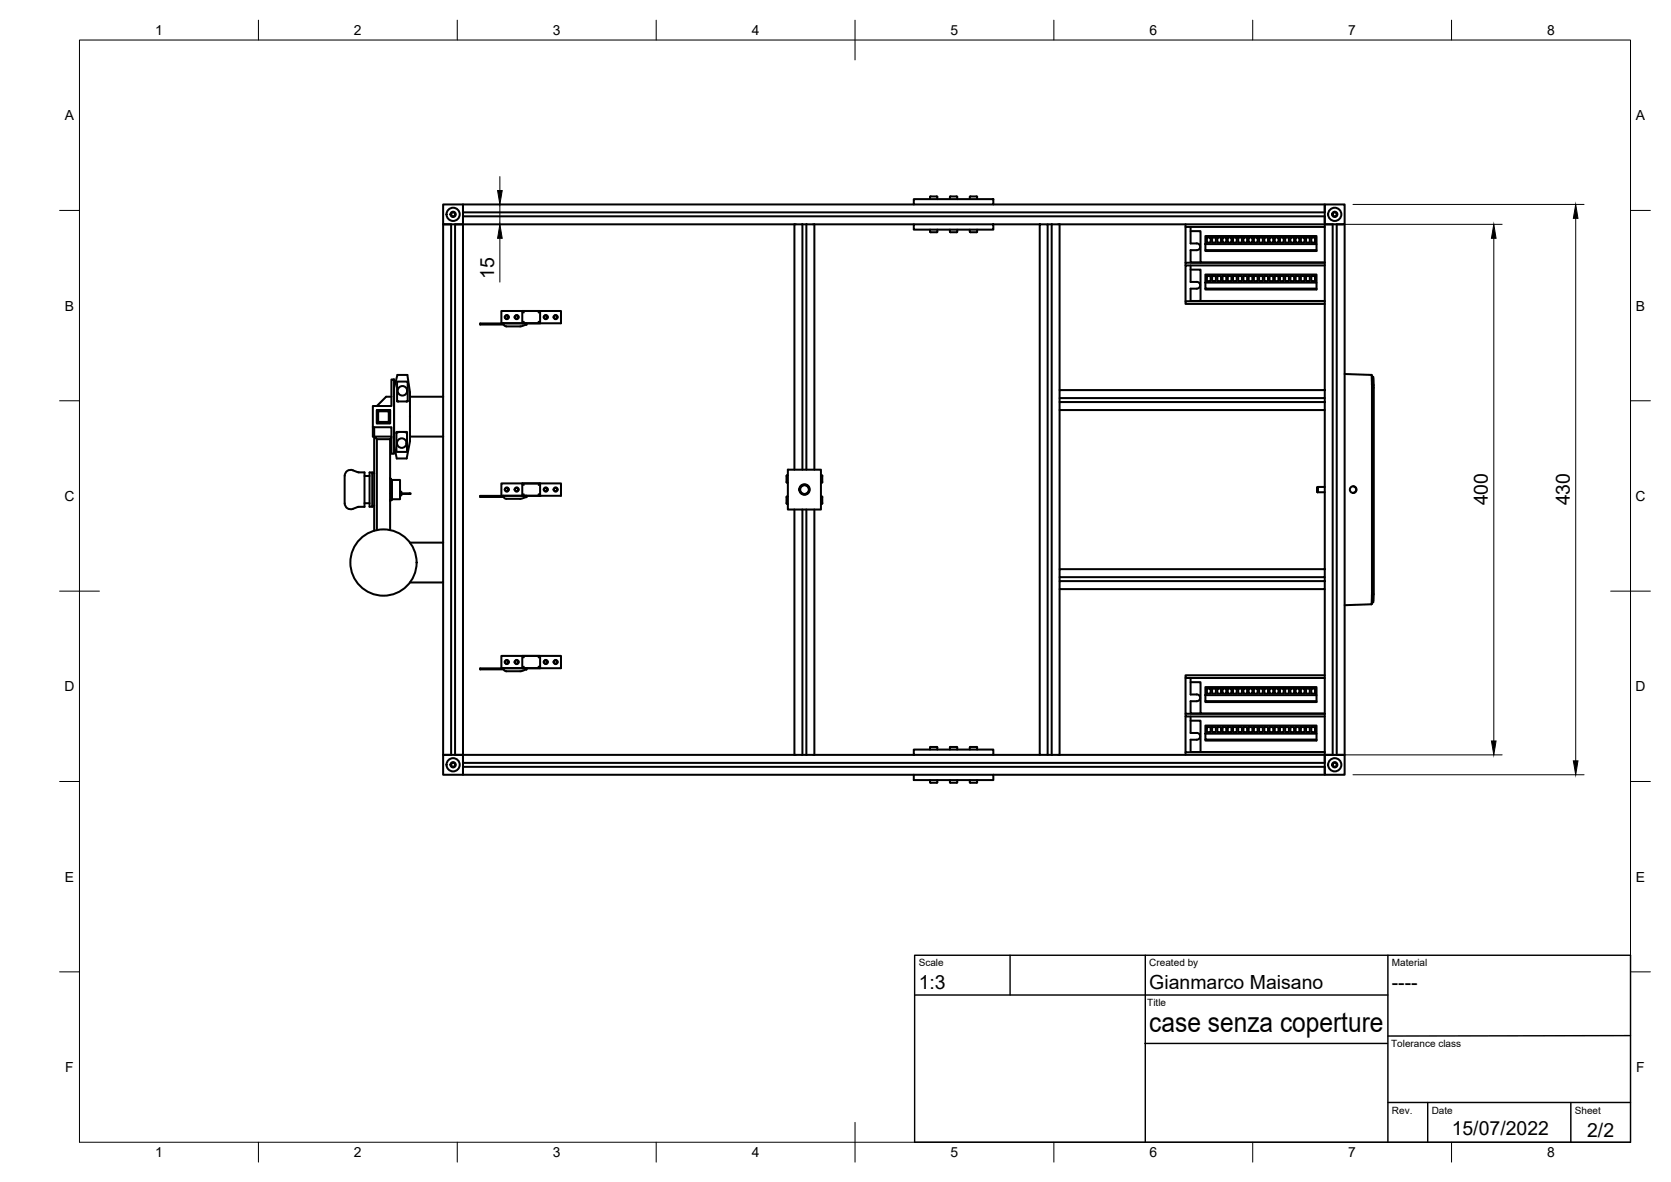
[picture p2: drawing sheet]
<svg xmlns="http://www.w3.org/2000/svg" width="420mm" height="297mm" viewBox="0 0 420 297" stroke-linecap="round" stroke-linejoin="round" font-family="sans-serif">
<!-- layer: Visibile -->
<g fill="none" stroke="#000" stroke-width=".51">
<path d="M111.4 51.4h5v5h-5zM111.4 56.4v80M111.8 56.4h1.5M113.4 56.4v133.3M114.4 56.4v133.3M114.5 56.4h1.6M116.4 56.4h83.3M116.4 51.7v1.6M116.4 54.4v1.6M116.4 56.4v133.3M116.4 51.4h113.4M116.4 53.4h216.7"/>
<path d="M116.4 54.4h216.7M199.7 56.4h2.1M199.7 56.4v61.6M201.8 56.4h1M201.8 56.4v61.6M202.8 56.4h2M202.8 56.4v61.6M204.8 56.4v61.6M204.8 56.4h25M229.8 56.4h20v1.3h-20zM229.8 50h20v1.4h-20zM233.8 57.7l.2 .7 1.7-.1v-.6"/>
<path d="M233.8 50l.2-.6h1.7v.6M238.8 57.7l.2 .7 1.6-.1 .1-.6M238.8 50l.2-.6h1.6l.1 .6M243.8 57.7l.2 .7M244 58.4h1.6M244 49.4h1.6M244 49.3l-.2 .7M245.6 49.3l.1 .2M245.7 49.5v.5M245.7 57.7v.5M245.7 58.2l-.1 .2M249.8 56.4h11.6"/>
<path d="M249.8 51.4h83.3M261.4 56.4h2v133.3h-2zM263.4 56.4h1M266.4 56.4h-2v133.3M266.4 56.4h66.7M266.4 56.4v41.6M298.1 56.4v.6M299.4 57v4.2h1.5a.85 .85 0 0 1 .9 .8 .85 .85 0 0 1-.9 .9h-1.5v3.1h2.5M299.4 58.1h2.5v7.9h31.2M299.4 57h-1.3v9M299.4 57h33.7M303.1 59.3h27.9v2h-27.9z"/>
<path d="M303.5 59.7h.9v1.3h-.9zM304.8 59.7h.9v1.3h-.9zM306.1 59.7h.9v1.3h-.9zM307.4 59.7h.9v1.3h-.9zM308.7 59.7h.9v1.3h-.9zM310 59.7h1v1.3h-1zM311.3 59.7h1v1.3h-1zM312.7 59.7h.9v1.3h-.9zM314 59.7h.9v1.3h-.9zM315.3 59.7h.9v1.3h-.9zM316.6 59.7h.9v1.3h-.9zM317.9 59.7h.9v1.3h-.9z"/>
<path d="M319.2 59.7h.9v1.3h-.9zM320.5 59.7h1v1.3h-1zM321.8 59.7h1v1.3h-1zM323.2 59.7h.9v1.3h-.9zM324.5 59.7h.9v1.3h-.9zM325.8 59.7h.9v1.3h-.9zM327.1 59.7h.9v1.3h-.9zM328.4 59.7h.9v1.3h-.9zM329.7 59.7h.9v1.3h-.9zM333.1 51.4h5v5h-5zM333.1 51.7v1.6M333.1 54.4v1.6"/>
<path d="M333.1 56.4v41.6M333.4 56.4h1.6M335.1 56.4v133.3M336.1 56.4v133.3M336.2 56.4h1.6M338.1 56.4v133.3M126.1 78.2h15v3h-15zM131.3 78.2l.4 .3M135.8 78.2l-.4 .3M299.4 66.7v4.2h1.5a.85 .85 0 0 1 .9 .8 .85 .85 0 0 1-.9 .8h-1.5v3.1h2.5M299.4 67.8h2.5v7.8h31.2M303.1 61.3v1.6h27.9v.2h-27.9v-.2"/>
<path d="M303.1 69h27.9v2h-27.9zM303.1 71v1.5h27.9v.3h-27.9v-.3M303.5 69.4h.9v1.2h-.9zM304.8 69.4h.9v1.2h-.9zM306.1 69.4h.9v1.2h-.9zM307.4 69.4h.9v1.2h-.9zM308.7 69.4h.9v1.2h-.9zM310 69.4h1v1.2h-1zM311.3 69.4h1v1.2h-1zM312.7 69.4h.9v1.2h-.9zM314 69.4h.9v1.2h-.9zM315.3 69.4h.9v1.2h-.9z"/>
<path d="M316.6 69.4h.9v1.2h-.9zM317.9 69.4h.9v1.2h-.9zM319.2 69.4h.9v1.2h-.9zM320.5 69.4h1v1.2h-1zM321.8 69.4h1v1.2h-1zM323.2 69.4h.9v1.2h-.9zM324.5 69.4h.9v1.2h-.9zM325.8 69.4h.9v1.2h-.9zM327.1 69.4h.9v1.2h-.9zM328.4 69.4h.9v1.2h-.9zM329.7 69.4h.9v1.2h-.9zM331 61.3v1.6"/>
<path d="M331 71v1.5M333.1 75.7h-35v.7h35M333.1 66.7h-35v9M333.1 66h-35v.7M98.4 95.4h.7v18.6h-.7v-6.6h-4.7v-5.4h4.7zM98.4 99.7h-1.3l-2.3 2.3M99.9 94.2h2.5l.7 4.4v12.3l-.8 4.3h-2.5l-.7-3.3v-14.4zM103.1 99.7h8.3M126.6 81.3h-5.9v.3h5.9M126.6 81.2a.77 .77 0 0 0 .7 .8M131.7 80.9l-.4 .3M132.4 81.2v.4l-1.4 .4h-3.7"/>
<path d="M135.4 80.9l.4 .3v-3h-4.5v3h4.5M266.4 98h66.7v2h-66.7zM338.1 94l6.7 .2 .2 2.3M344.8 94.2l.2 .2M345 96.5l-.1 55.3-6.8 .3M345 94.4l.1 2.2v52.9l-.1 2.1-.2 .3M345 94.7l.3 .1 .1 2v52.5l-.1 2h-.3M90 118.7a2.39 2.39 0 0 0-2.7-.4 3.5 3.5 0 0 0-.6 3.2v4a1.83 1.83 0 0 0 2 2.4M90 118.6l1.7 .1v8.7a4.4 4.4 0 0 0-3 .5M91.7 119.6h1.2M92.9 118.7h.7v8.6h-.7zM93.6 119l.2-.2 .3 .2"/>
<path d="M93.7 107.4v2.3h.4M94.1 107.4v26M94.8 103h3.3v3.4h-3.3zM94.8 110.4v22.8M95.1 103.4h2.6v2.6h-2.6zM98.1 110.4v22.8M98.4 109.7h-4.3l.7 .7h3.3l.3-.4M99.7 108.8v4.2a.46 .46 0 0 0 .1 .6 .46 .46 0 0 0 .6 0h1.3a.48 .48 0 0 0 .6-.1 .48 .48 0 0 0 0-.6v-4.1M99.9 100.7l.2 .2M100.4 108.5l-.7 .3M101.6 108.5h-1.9v.3M101.6 108.5h.7v.3"/>
<path d="M101.6 108.5l.8 .3M102.5 100.8v.1h-2.4M102.5 100.8v-4.3a.47 .47 0 0 0 0-.6 .47 .47 0 0 0-.7 0h-1.3a.49 .49 0 0 0-.6 .1 .49 .49 0 0 0-.1 .6v4.3h.3M102.5 100.7l-.3 .2M103.1 109.7h8.3M197.8 119.6v1.6M198.1 119.5l-.3 .1M198.1 118h8.3v10h-8.3zM206.4 119.5l.4 .1M206.8 119.6v1.6M266.4 101h66.7v2h-66.7zM266.4 100v1"/>
<path d="M266.4 103v40M333.1 100v1M333.1 103v40M91.7 126.5h1.2M93.6 127l.2 .3 .3-.3M98.1 120.2l.2 .2M98.3 120.4v5.2M98.3 120.4h.1M98.3 120.4l.1 1.7M98.3 120.4v.1M98.3 125.6l-.2 .3M98.3 125.6v-1.7v1.8"/>
<path d="M98.3 125.6v.1M98.3 120.5v5.2M98.3 120.5l.1 .5M98.4 124v1.5h.1M98.4 120.6h.1M98.5 120.6v4.9M98.5 120.6h2.1v4.9h-2.1M100.6 123.6h.3v.9h-.3M100.9 124.1h2.4v-.1h-.3v.1M100.9 124h2.1M103.1 136.4h8.3v10h-8.3M126.1 124.6v-3.1h15v3.1h-20.4v.3h5.9"/>
<path d="M126.6 124.6a.77 .77 0 0 0 .7 .8M131.3 121.5l.4 .4M131.7 124.2l-.4 .4M132.4 124.6v.3l-1.5 .5h-3.6M135.4 124.2l.4 .4v-3.1h-4.5v3.1h4.5M135.8 121.5l-.4 .4M197.8 121.2l.3 .1M198.1 124.8l-.3 .1v1.6l.3 .1M199.7 128v61.7M201.8 128v61.7M202.8 128v61.7M204.8 128v61.7"/>
<path d="M206.4 124.8l.4 .1v1.6l-.4 .1M206.8 121.2l-.4 .1M331.3 122.4h1.8M331.3 123.7h1.8M331.3 122.4v1.3zM340.2 122.2a.84 .84 0 0 1 .8 .8 .84 .84 0 0 1-.8 .9M111.4 146.4v43.3M266.4 143h66.7v2h-66.7zM266.4 146h66.7v2h-66.7zM266.4 145v1M266.4 148v41.7M333.1 145v1"/>
<path d="M333.1 148v41.7M126.1 164.8h15v3.1h-15zM126.6 168h-5.9v.2h5.9M126.6 167.9a.77 .77 0 0 0 .7 .8M131.3 164.8l.4 .4M131.7 167.5l-.4 .4M132.4 167.9v.4l-1.4 .4h-3.7M135.4 167.5l.4 .4v-3.1h-4.5v3.1h4.5M135.8 164.8l-.4 .4M298.1 170.4v9h35M298.1 179.4v.7h35M299.4 170.4v4.1h1.5a.85 .85 0 0 1 .9 .9 .85 .85 0 0 1-.9 .8h-1.5v3.1h2.5"/>
<path d="M299.4 171.4h2.5v7.9h31.2M299.4 170.4h33.7M303.1 172.7h27.9v2h-27.9zM303.1 174.7v1.5h27.9v.2h-27.9v-.2M303.5 173h.9v1.3h-.9zM304.8 173h.9v1.3h-.9zM306.1 173h.9v1.3h-.9zM307.4 173h.9v1.3h-.9zM308.7 173h.9v1.3h-.9zM310 173h1v1.3h-1zM311.3 173h1v1.3h-1zM312.7 173h.9v1.3h-.9z"/>
<path d="M314 173h.9v1.3h-.9zM315.3 173h.9v1.3h-.9zM316.6 173h.9v1.3h-.9zM317.9 173h.9v1.3h-.9zM319.2 173h.9v1.3h-.9zM320.5 173h1v1.3h-1zM321.8 173h1v1.3h-1zM323.2 173h.9v1.3h-.9zM324.5 173h.9v1.3h-.9zM325.8 173h.9v1.3h-.9zM327.1 173h.9v1.3h-.9zM328.4 173h.9v1.3h-.9z"/>
<path d="M329.7 173h.9v1.3h-.9zM331 174.7v1.5M333.1 169.7h-35v.7h1.3M111.4 189.7h5v5h-5zM111.8 189.7h1.5M114.5 189.7h1.6M116.4 189.7h83.3M116.4 190v1.7M116.4 192.8v1.6M116.4 191.7h216.7M116.4 192.7h216.7M116.4 194.7h113.4"/>
<path d="M199.7 189.7h2.1M201.8 189.7h1M202.8 189.7h2M204.8 189.7h25M229.8 188.4h20v1.3h-20zM229.8 194.7h20v1.3h-20zM233.8 188.4l.2-.7h1.7v.7M233.8 196l.2 .7h1.7v-.7M238.8 188.4l.2-.7h1.6l.1 .7M238.8 196l.2 .7h1.6l.1-.7M243.8 196l.2 .7M244 187.7h1.6"/>
<path d="M244 196.7h1.6M244 187.7l-.2 .7M245.6 187.7l.1 .1M245.7 187.8v.6M245.7 196v.6M245.7 196.6l-.1 .1M249.8 189.7h11.6M249.8 194.7h83.3M263.4 189.7h1M264.4 189.7h2M266.4 189.7h66.7M298.1 180.1v8.9h35"/>
<path d="M298.1 189v.7M299.4 180.1v4.1h1.5a.85 .85 0 0 1 .9 .8 .85 .85 0 0 1-.9 .9h-1.5v3.1h2.5M299.4 181.1h2.5v7.9h31.2M303.1 182.3h27.9v2.1h-27.9zM303.1 184.4v1.5h27.9v.2h-27.9v-.2M303.5 182.7h.9v1.3h-.9zM304.8 182.7h.9v1.3h-.9zM306.1 182.7h.9v1.3h-.9zM307.4 182.7h.9v1.3h-.9zM308.7 182.7h.9v1.3h-.9zM310 182.7h1v1.3h-1zM311.3 182.7h1v1.3h-1z"/>
<path d="M312.7 182.7h.9v1.3h-.9zM314 182.7h.9v1.3h-.9zM315.3 182.7h.9v1.3h-.9zM316.6 182.7h.9v1.3h-.9zM317.9 182.7h.9v1.3h-.9zM319.2 182.7h.9v1.3h-.9zM320.5 182.7h1v1.3h-1zM321.8 182.7h1v1.3h-1zM323.2 182.7h.9v1.3h-.9zM324.5 182.7h.9v1.3h-.9zM325.8 182.7h.9v1.3h-.9zM327.1 182.7h.9v1.3h-.9z"/>
<path d="M328.4 182.7h.9v1.3h-.9zM329.7 182.7h.9v1.3h-.9zM331 184.4v1.5M333.1 189.7h5v5h-5zM333.1 190v1.7M333.1 192.8v1.6M333.4 189.7h1.6M336.2 189.7h1.6"/>
<circle cx="113.9" cy="53.9" r=".67"/>
<circle cx="113.9" cy="53.9" r=".5"/>
<circle cx="113.9" cy="53.9" r="1.66"/>
<circle cx="335.6" cy="53.9" r=".67"/>
<circle cx="335.6" cy="53.9" r=".5"/>
<circle cx="335.6" cy="53.9" r="1.66"/>
<circle cx="127.4" cy="79.7" r=".41"/>
<circle cx="127.4" cy="79.7" r=".52"/>
<circle cx="129.9" cy="79.7" r=".41"/>
<circle cx="129.9" cy="79.7" r=".52"/>
<circle cx="137.2" cy="79.7" r=".41"/>
<circle cx="137.2" cy="79.7" r=".52"/>
<circle cx="139.7" cy="79.7" r=".41"/>
<circle cx="139.7" cy="79.7" r=".52"/>
<circle cx="101.2" cy="98.2" r="1.2"/>
<circle cx="101" cy="111.4" r="1.2"/>
<circle cx="127.4" cy="123" r=".41"/>
<circle cx="127.4" cy="123" r=".52"/>
<circle cx="129.9" cy="123" r=".41"/>
<circle cx="129.9" cy="123" r=".52"/>
<circle cx="137.2" cy="123" r=".41"/>
<circle cx="137.2" cy="123" r=".52"/>
<circle cx="139.7" cy="123" r=".41"/>
<circle cx="139.7" cy="123" r=".52"/>
<circle cx="202.3" cy="123" r="1.17"/>
<circle cx="202.3" cy="123" r="1.09"/>
<circle cx="202.3" cy="123" r="1.32"/>
<circle cx="340.2" cy="123" r=".84"/>
<circle cx="96.4" cy="141.4" r="8.3"/>
<circle cx="127.4" cy="166.4" r=".41"/>
<circle cx="127.4" cy="166.4" r=".52"/>
<circle cx="129.9" cy="166.4" r=".41"/>
<circle cx="129.9" cy="166.4" r=".52"/>
<circle cx="137.2" cy="166.4" r=".41"/>
<circle cx="137.2" cy="166.4" r=".52"/>
<circle cx="139.7" cy="166.4" r=".41"/>
<circle cx="139.7" cy="166.4" r=".52"/>
<circle cx="113.9" cy="192.2" r=".67"/>
<circle cx="113.9" cy="192.2" r=".5"/>
<circle cx="113.9" cy="192.2" r="1.66"/>
<circle cx="335.6" cy="192.2" r=".67"/>
<circle cx="335.6" cy="192.2" r=".5"/>
<circle cx="335.6" cy="192.2" r="1.66"/>
</g>
<g fill="#000">
<circle cx="98.3" cy="123.9" r=".25"/>
<circle cx="98.3" cy="125.6" r=".25"/>
</g>
<!-- layer: Border -->
<g fill="none" stroke="#000" stroke-width=".25">
<path d="M20 10.1h390v276.9h-390zM65 5.1v5M115 5.1v5M165 5.1v5M215 5.1v10M265 5.1v5M315 5.1v5M365 5.1v5M15 52.9h5M410 52.9h5M15 100.7h5M410 100.7h5"/>
<path d="M15 148.6h10M405 148.6h10M15 196.4h5M410 196.4h5M15 244.2h5M410 244.2h5M65 287v5M115 287v5M165 287v5M215 282.1v9.9M265 287v5M315 287v5"/>
<path d="M365 287v5"/>
</g>
<!-- layer: TitleBlock -->
<path d="M230 240.1h180v46.9h-180zM230 250h119M254 240.1v9.9M288 240.1v46.9M349 240.1v46.9M287.9 262.2h61M349 277.1h61M359 277.1v9.9M395 277.1v9.9M410 260.3l-61 .1" fill="none" stroke="#000" stroke-width=".36"/>
<!-- layer: Dimensions -->
<path d="M125.7 44.4v3.5M125.7 51.4v5M125.7 59.9v11M335.2 56.4h42.5M340.2 51.4h58.1M375.6 59.9v126.3M396.2 54.9v136.3M335.2 189.7h42.5M340.2 194.7h58.1" fill="none" stroke="#000" stroke-width=".25"/>
<path d="M125.1 47.9h1.2l-.6 3.5zM125.7 56.4l.6 3.5h-1.2zM375.6 56.4l.6 3.5h-1.2zM396.2 51.4l.6 3.5h-1.2zM375 186.2h1.2l-.6 3.5zM395.6 191.2h1.2l-.6 3.5z" fill="#000" stroke="#000" stroke-width=".25"/>
<text font-size="7" x="289" y="259.4">case senza coperture</text>
<g font-size="4.9">
<text x="124.2" y="70" transform="rotate(-90 124.2 70)">15</text>
<text x="374.1" y="127" transform="rotate(-90 374.1 127)">400</text>
<text x="394.7" y="127" transform="rotate(-90 394.7 127)">430</text>
<text x="231" y="248.5">1:3</text>
<text x="289" y="248.5">Gianmarco Maisano</text>
<text x="350" y="248.5">----</text>
<text x="365" y="285.2">15/07/2022</text>
<text x="399.1" y="285.7">2/2</text>
</g>
<g font-size="3.5">
<text x="39" y="8.8">1</text>
<text x="89" y="8.8">2</text>
<text x="139" y="8.8">3</text>
<text x="189" y="8.8">4</text>
<text x="239" y="8.8">5</text>
<text x="289" y="8.8">6</text>
<text x="339" y="8.8">7</text>
<text x="389" y="8.8">8</text>
<text x="16.3" y="30.2">A</text>
<text x="411.3" y="30.2">A</text>
<text x="16.3" y="78">B</text>
<text x="411.3" y="78">B</text>
<text x="16.2" y="125.9">C</text>
<text x="411.2" y="125.9">C</text>
<text x="16.2" y="173.7">D</text>
<text x="411.2" y="173.7">D</text>
<text x="16.3" y="221.6">E</text>
<text x="411.3" y="221.6">E</text>
<text x="16.4" y="269.4">F</text>
<text x="411.4" y="269.4">F</text>
<text x="39" y="290.8">1</text>
<text x="89" y="290.8">2</text>
<text x="139" y="290.8">3</text>
<text x="189" y="290.8">4</text>
<text x="239" y="290.8">5</text>
<text x="289" y="290.8">6</text>
<text x="339" y="290.8">7</text>
<text x="389" y="290.8">8</text>
</g>
<g font-size="2.5">
<text x="231" y="242.9">Scale</text>
<text x="289" y="242.9">Created by</text>
<text x="350" y="242.9">Material</text>
<text x="288.5" y="252.8">Title</text>
<text x="349.8" y="263.2">Tolerance class</text>
<text x="350" y="279.9">Rev.</text>
<text x="360" y="279.9">Date</text>
<text x="396" y="279.9">Sheet</text>
</g>
</svg>
